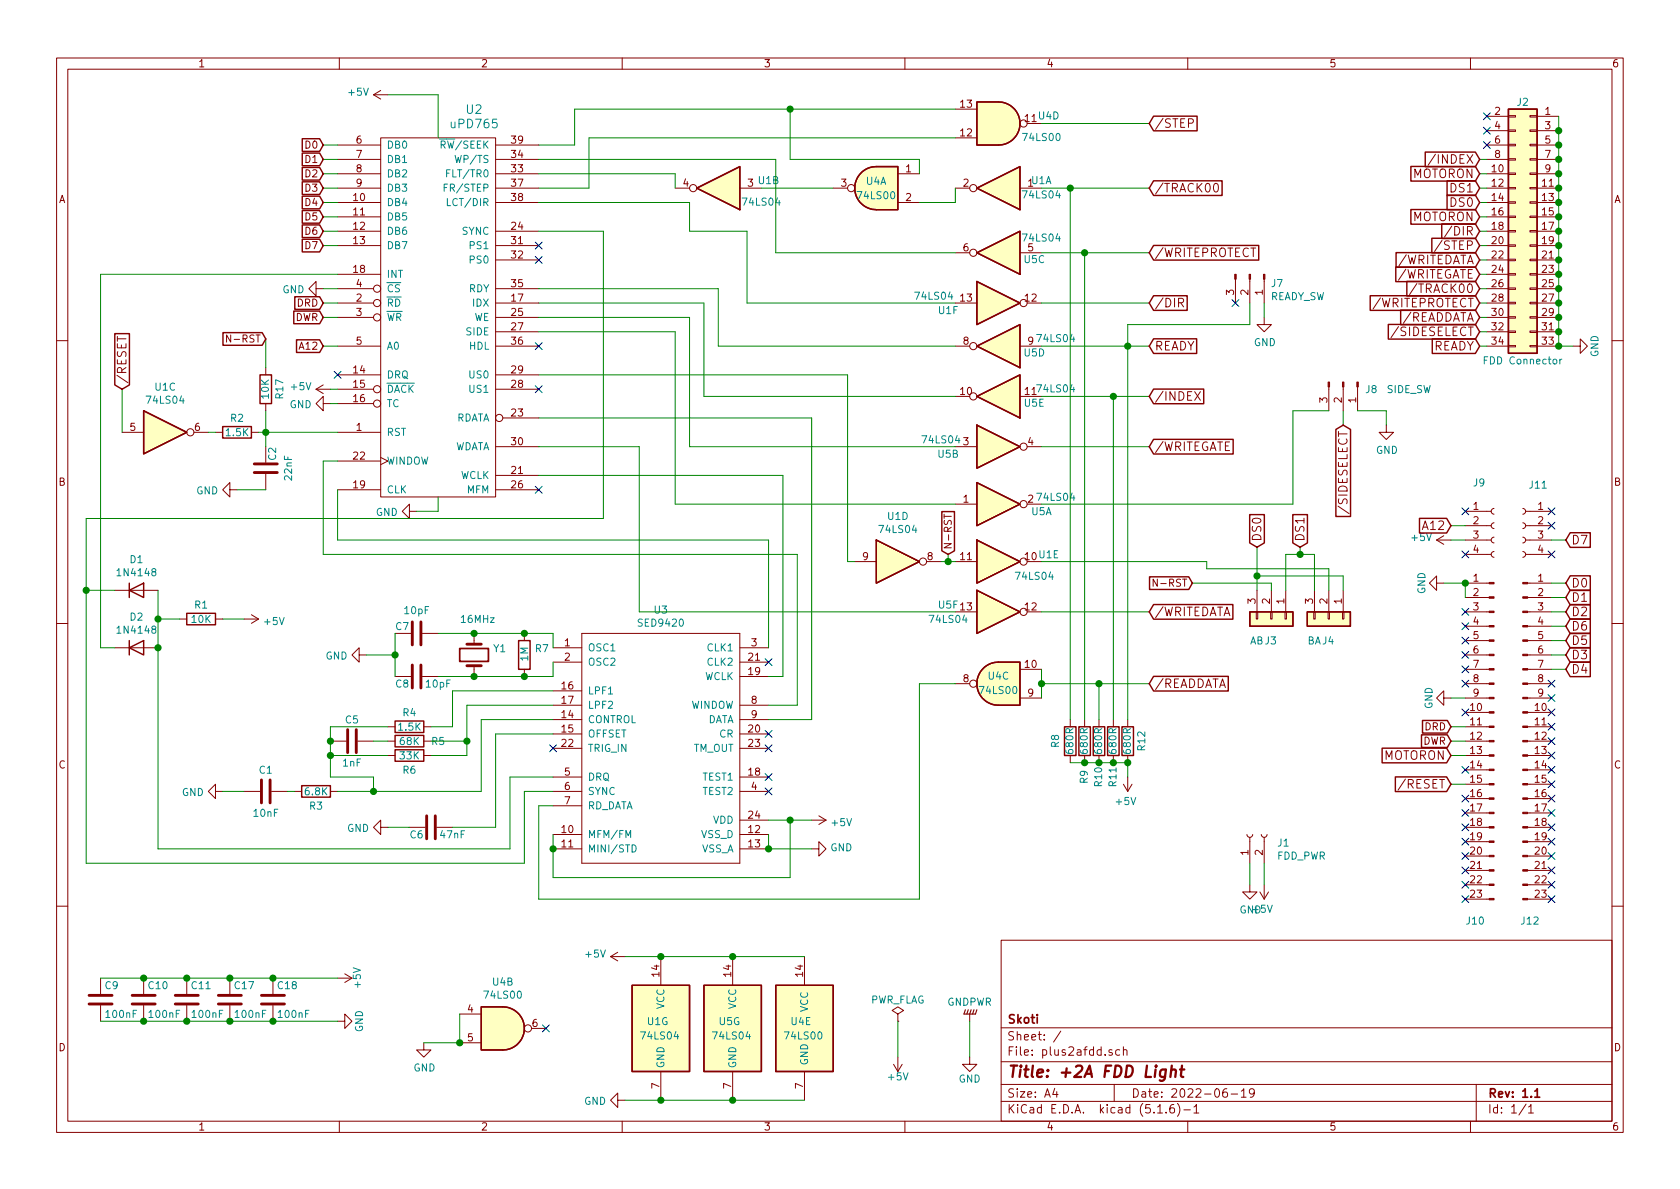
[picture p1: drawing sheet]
<svg xmlns="http://www.w3.org/2000/svg" width="297mm" height="210mm" viewBox="0 0 297 210" stroke-linecap="round" stroke-linejoin="round" font-family="sans-serif">
<g fill="none" stroke="#840000" stroke-width=".18">
<path d="M10 10.3h277v189.9h-277zM12 12.2h273v186.1h-273zM60 10.3v1.9M66 16.8l1.3 .7M66 16.8h2.6M67.3 16l-1.3 .8M110 10.3v1.9M160 10.3v1.9M168.9 19.3h3.8M210 10.3v1.9M260 10.3v1.9M59.7 35.8h7.6"/>
<path d="M59.7 38.3h7.6M59.7 30.7h7.6M59.7 28.2h7.6M59.7 33.3h7.6M59.7 25.6h7.6M67.3 24.4h20.3v63.5h-20.3zM87.6 35.8h7.6M87.6 30.7h7.6M87.6 28.2h7.6M87.6 33.3h7.6M87.6 25.6h7.6M119.4 33.3h2.5"/>
<path d="M130.8 33.3h3.8M147.3 33.3h2.6M158.7 35.8h3.9M158.7 30.7h3.9M168.9 33.3h2.5M168.9 24.4h3.8M180.3 33.3h3.8M181.6 21.8h2.5M210.1 21.8l.7-.1 .2-.2-.1-.4-.2-.1h-.6v1.5M214.7 32.6l.4-.2a.97 .97 0 0 1 0 1.6 .84 .84 0 0 1-.4-1.4zM253.8 27.3l-1.3 1.9M256.7 40l-1.3 1.9"/>
<path d="M262.9 35.8h3.8M262.9 38.3h3.8M262.9 30.7h3.8M262.9 28.2h3.8M262.9 33.3h3.8M262.9 25.6h3.8M262.9 20.6h3.8M262.9 23.1h3.8M266.7 38.2h1.3v.3h-1.3zM266.7 35.7h1.3v.2h-1.3zM266.7 33.1h1.3v.3h-1.3zM266.7 30.6h1.3v.3h-1.3z"/>
<path d="M266.7 28.1h1.3v.2h-1.3zM266.7 25.5h1.3v.3h-1.3zM266.7 23h1.3v.2h-1.3zM266.7 20.4h1.3v.3h-1.3zM270.5 38.2h1.3v.3h-1.3zM270.5 35.7h1.3v.2h-1.3zM270.5 33.1h1.3v.3h-1.3zM270.5 30.6h1.3v.3h-1.3zM270.5 28.1h1.3v.2h-1.3zM270.5 25.5h1.3v.3h-1.3zM270.5 23h1.3v.2h-1.3zM270.5 20.4h1.3v.3h-1.3z"/>
<path d="M271.8 35.8h3.8M271.8 38.3h3.8M271.8 30.7h3.8M271.8 28.2h3.8M271.8 33.3h3.8M271.8 25.6h3.8M271.8 20.6h3.8M271.8 23.1h3.8M20.8 59.5v.8M40.8 59.2v1.3l-.7-1.3v1.3M55.9 51v-1.2l-1.3 1.2 1.3 1.3v-1.3h1.2M59.7 40.9h7.6"/>
<path d="M59.7 43.4h7.6M59.7 53.6h6.3M59.7 48.5h7.6M59.7 56.1h6.3M59.7 51h6.3M87.6 40.9h7.6M87.6 43.4h7.6M87.6 53.6h7.6M87.6 56.1h7.6M87.6 58.7h7.6M87.6 46h7.6M87.6 51h7.6"/>
<path d="M168.9 53.6h3.8M168.9 44.7h2.5M180.3 44.7h3.8M181.6 53.6h2.5M208.4 53.5h.7l.2-.2-.1-.4-.2-.1h-.6v1.5M208.8 53.5l.5 .8M218.4 49.4v4.2M221 49.4v4.2M223.5 56.1v1.3h1.3l-1.3 1.3-1.3-1.3h1.3M223.5 49.4v4.2M247.3 57.8l-1.4 1.9M250.5 50.1l-1.3 2"/>
<path d="M255 42.5l-1.4 2M262.9 40.9h3.8M262.9 43.4h3.8M262.9 53.6h3.8M262.9 48.5h3.8M262.9 56.1h3.8M262.9 58.7h3.8M262.9 46h3.8M262.9 51h3.8M266.7 58.5h1.3v.3h-1.3zM266.7 56h1.3v.3h-1.3zM266.7 53.5h1.3v.2h-1.3z"/>
<path d="M266.7 50.9h1.3v.3h-1.3zM266.7 48.4h1.3v.2h-1.3zM266.7 45.8h1.3v.3h-1.3zM266.7 43.3h1.3v.3h-1.3zM266.7 40.8h1.3v.2h-1.3zM270.5 58.5h1.3v.3h-1.3zM270.5 56h1.3v.3h-1.3zM270.5 53.5h1.3v.2h-1.3zM270.5 50.9h1.3v.3h-1.3zM270.5 48.4h1.3v.2h-1.3zM270.5 45.8h1.3v.3h-1.3zM270.5 43.3h1.3v.3h-1.3z"/>
<path d="M270.5 40.8h1.3v.2h-1.3zM271.8 40.9h3.8M271.8 43.4h3.8M271.8 53.6h3.8M271.8 48.5h3.8M271.8 56.1h3.8M271.8 58.7h3.8M271.8 46h3.8M271.8 51h3.8M10 60.2h2M21.6 76.4h3.8M34.3 76.4h2.5"/>
<path d="M38.1 76.4h1.3M44.4 76.4h1.3M47 65v1.3M47 71.4v1.2M55.9 68.8h2.5M55.9 68.8l1.2 .8M57.1 71.4v-1.3l-1.2 1.3 1.2 1.2v-1.2h1.3M57.1 68.1l-1.2 .7M59.7 76.4h7.6M59.7 66.3h7.6M59.7 68.8h6.3M59.7 71.4h6.3"/>
<path d="M59.7 61.2h7.6M87.6 66.3h7.6M87.6 68.8h7.6M87.6 79h7.6M87.6 61.2h7.6M88.9 73.9h6.3M168.9 79h3.8M168.9 61.2h2.5M168.9 70.1h2.5M180.3 61.2h3.8M180.3 70.1h3.8M181.6 79h2.5"/>
<path d="M211.2 69.3l1 1.5M212.2 69.3l-1 1.5M234.9 68.4v4.2M237.5 68.4v4.2M240 68.4v4.2M245.1 75.2v1.2h1.3l-1.3 1.3-1.3-1.3h1.3M262.9 61.2h3.8M266.7 61.1h1.3v.2h-1.3zM270.5 61.1h1.3v.2h-1.3zM271.8 61.2h3.8M278.1 61.2h1.3v-1.3l1.3 1.3-1.3 1.3v-1.3M285 60.2h2"/>
<path d="M40.6 86.6v-1.3l-1.2 1.3 1.2 1.3v-1.3h1.3M47 83.8v2.8M59.7 86.6h7.6M59.7 81.5h7.6M67.3 80.9l1.3 .6-1.3 .7M72.4 90.4v-1.3l-1.3 1.3 1.3 1.3v-1.3h1.3M87.6 86.6h7.6M87.6 84.1h7.6M151.1 99.3h3.8M163.8 99.3h2.6M166.9 90.9v.8M168.9 99.3h3.8"/>
<path d="M168.9 89.1h3.8M181.6 89.1h2.5M236.6 89.5l1.9 1.3M254 95.5h2.5M254 95.5l1.3 .8M255.3 94.7l-1.3 .8M259.1 98h4.6M259.1 95.5h4.6M259.1 93h4.6M259.1 90.4h4.6M264.2 97.5l-.3 .1-.2 .4 .1 .3 .4 .2M264.2 95l-.3 .1-.2 .3 .1 .4 .4 .2"/>
<path d="M264.2 92.5l-.3 .1-.2 .3 .1 .4 .4 .2M264.2 89.9l-.3 .1-.2 .3 .1 .4 .4 .2M269.2 97.5l.4 .2 .1 .2-.1 .5-.4 .1M269.2 95l.4 .1 .1 .3-.1 .4-.4 .2M269.2 92.5l.4 .1 .1 .3-.1 .4-.4 .2M269.2 89.9l.4 .1 .1 .3-.1 .4-.4 .2M269.7 98h4.6M269.7 95.5h4.6M269.7 93h4.6M269.7 90.4h4.6M10 110.3h2M20.3 114.5h7.6"/>
<path d="M20.3 104.4h7.6M31.7 109.5h1.3M38.1 109.5h1.3M43.2 109.5h2.5M44.4 108.7l1.3 .8M45.7 109.5l-1.3 .7M63.5 115.8v-1.3l-1.3 1.3 1.3 1.3v-1.3h1.3M69.8 119.6h2.8M74.7 119.6h2.8M74.7 112h2.8M83.8 112v1.9M83.8 117.7v1.9"/>
<path d="M92.7 112v1.3M92.7 118.4v1.2M97.8 114.5h5.1M97.8 117.1h5.1M102.9 112v40.6zM102.9 112h27.9zM130.8 112v40.6zM130.8 114.5h5.1M130.8 119.6h5.1M130.8 117.1h5.1M168.9 108.2h3.8M180.3 118.4h3.8"/>
<path d="M181.6 108.2h2.5M204.6 102.4v1.3l-.7-1.3v1.3M222.1 108.2h.3v1.3h-.3zM222.2 104.4v3.8M224.7 108.2h.2v1.3h-.2zM224.8 104.4v3.8M227.2 108.2h.3v1.3h-.3zM227.3 104.4v3.8M232.3 108.2h.2v1.3h-.2zM232.4 104.4v3.8M234.8 108.2h.3v1.3h-.3zM234.9 104.4v3.8"/>
<path d="M237.4 108.2h.2v1.3h-.2zM237.5 104.4v3.8M254 103.1v-1.3l-1.3 1.3 1.3 1.3v-1.3h1.3M259.1 118.4h4.2M259.1 115.8h4.2M259.1 113.3h4.2M259.1 110.7h4.2M259.1 108.2h4.2M259.1 105.7h4.2M259.1 103.1h4.2M270.1 118.4h4.2M270.1 115.8h4.2"/>
<path d="M270.1 113.3h4.2M270.1 110.7h4.2M270.1 108.2h4.2M270.1 105.7h4.2M270.1 103.1h4.2M285 110.3h2M38.1 139.9v-1.2l-1.3 1.2 1.3 1.3v-1.3h1.3M43.2 139.9h2.8M48 139.9h2.8M52.1 139.9h1.2M58.4 131.1h2.8M58.4 139.9h1.3"/>
<path d="M63.2 131.1h2.8M68.6 133.6h1.2M68.6 131.1h1.2M68.6 128.5h1.2M74.9 133.6h1.3M74.9 131.1h1.3M74.9 128.5h1.3M97.8 127.2h5.1M97.8 129.8h5.1M97.8 122.2h5.1M97.8 124.7h5.1M97.8 137.4h5.1"/>
<path d="M97.8 132.3h5.1M97.8 139.9h5.1M130.8 127.2h5.1M130.8 129.8h5.1M130.8 124.7h5.1M130.8 137.4h5.1M130.8 132.3h5.1M130.8 139.9h5.1M168.9 120.9h2.5M180.3 123.4h3.8M189.2 127.2v1.3M189.2 133.6v1.3"/>
<path d="M191.8 127.2v1.3M191.8 133.6v1.3M194.3 127.2v1.3M194.3 133.6v1.3M196.8 127.2v1.3M196.8 133.6v1.3M198.6 138.7l.8 1.2M199.4 127.2v1.3M199.4 133.6v1.3M199.4 137.4v2.5M200.2 138.7l-.8 1.2M255.3 123.4v-1.2l-1.3 1.2 1.3 1.3v-1.3h1.2"/>
<path d="M259.1 138.7h4.2M259.1 136.1h4.2M259.1 133.6h4.2M259.1 131.1h4.2M259.1 128.5h4.2M259.1 126h4.2M259.1 123.4h4.2M259.1 120.9h4.2M270.1 138.7h4.2M270.1 136.1h4.2M270.1 133.6h4.2M270.1 131.1h4.2"/>
<path d="M270.1 128.5h4.2M270.1 126h4.2M270.1 123.4h4.2M270.1 120.9h4.2M67.3 146.3v-1.3l-1.3 1.3 1.3 1.3v-1.3h1.3M72.4 146.3h2.8M77.2 146.3h2.8M97.8 147.6h5.1M97.8 150.1h5.1M97.8 142.5h5.1M102.9 152.6h27.9zM130.8 145h5.1"/>
<path d="M130.8 147.6h5.1M130.8 150.1h5.1M143.5 150.1h1.3v-1.3l1.2 1.3-1.2 1.3v-1.3M143.5 145h2.5M144.8 144.3l1.2 .7M146 145l-1.2 .8M220.5 147.6l.1 .3 .3 .2 .4-.1 .2-.4M221 156.5v1.2h1.2l-1.2 1.3-1.3-1.3h1.3M221 148.1v4.5M222.8 157.7l.7 1.3M223 147.6l.1 .3 .3 .2 .4-.1 .2-.4M223.5 148.1v4.5"/>
<path d="M223.5 156.5v2.5M224.3 157.7l-.8 1.3M259.1 159h4.2M259.1 156.5h4.2M259.1 153.9h4.2M259.1 151.4h4.2M259.1 148.8h4.2M259.1 146.3h4.2M259.1 143.8h4.2M259.1 141.2h4.2M270.1 159h4.2M270.1 156.5h4.2"/>
<path d="M270.1 153.9h4.2M270.1 151.4h4.2M270.1 148.8h4.2M270.1 146.3h4.2M270.1 143.8h4.2M270.1 141.2h4.2M10 160.2h2M17.8 173v2.8M17.8 177.8v2.8M25.4 173v2.8M25.4 177.8v2.8M33 173v2.8"/>
<path d="M33 177.8v2.8M40.6 173v2.8M40.6 177.8v2.8M48.3 173v2.8M48.3 177.8v2.8M59.7 173h2.5M61 172.2l1.2 .8M62.2 173l-1.2 .7M81.3 179.3h3.8M107.9 169.2l1.3 .7M107.9 169.2h2.6M109.2 168.4l-1.3 .8"/>
<path d="M116.8 169.2v5M129.5 169.2v5M142.2 169.2v5M158.7 179.3l1.1-.6-1.1-.7-1 .7 1 .6v1.3M171.4 179.3v1.3M177 166.3h108v32h-108zM285 160.2h2M59.7 180.6h1.3v-1.3l1.2 1.3-1.2 1.3v-1.3M60 198.3v1.9M74.9 184.4v1.3h1.3l-1.3 1.2-1.2-1.2h1.2M81.3 184.4h3.8M94 181.9h2.5"/>
<path d="M109.2 194.6v-1.3l-1.3 1.3 1.3 1.2v-1.2h1.3M110 198.3v1.9M116.8 189.5v5.1M129.5 189.5v5.1M142.2 189.5v5.1M158 188.2l.7 1.3M158.7 180.6h.1M158.7 186.9v2.6M159.5 188.2l-.8 1.3M160 198.3v1.9M171.4 186.9v1.3h1.3l-1.3 1.3-1.2-1.3h1.2M177 194.8h108"/>
<path d="M177 191.8h108M177 187.8h108M177 181.8h108M186.5 192.5l-.4 1h1M186.8 193v1M187.6 182.3l-1.3 2M196.6 185.7l-.3-.1-.2 .2v.2l.5 .2v.3h-.5M197 191.8v3M198 185.7l-.4-.1-.3 .3v.6l.3 .1 .4-.1M198.6 185.7l.2-.1 .4 .1 .1 .9M198.6 185.1v1.5M204.7 196.8h.8"/>
<path d="M206.2 196.7v.1M207.5 195.3a.59 .59 0 0 0-.7 .7v.5l.2 .2 .4 .1 .2-.1 .1-.5-.2-.2-.4-.1-.3 .3M208.2 195.1a1.71 1.71 0 0 1 0 2.3M209.3 196.3h1.2M210 198.3v1.9M211.1 195.8l.4-.5v1.5M211.1 196.8h.9M216.9 192.5a.62 .62 0 0 0-.7 .7l.1 .7 .2 .1 .5-.1v-.5l-.1-.2-.4-.1-.3 .3M217.7 193.5h1.1M219.5 193l.4-.5v1.5M219.5 194h.8M221.8 193.2l-.3 .3h-.3l-.3-.3v-.4l.2-.2 .4-.1 .2 .2a1.13 1.13 0 0 1-.2 1.2l-.4 .1"/>
<path d="M260 198.3v1.9M261 191.8v6.5M269.8 195.2l-1.2 2M270.3 195.8l.4-.5v1.5M270.3 196.8h.8"/>
<circle cx="122.6" cy="33.3" r=".63"/>
<circle cx="150.5" cy="33.3" r=".63"/>
<circle cx="172.1" cy="33.3" r=".63"/>
<circle cx="181" cy="21.8" r=".63"/>
<circle cx="66.7" cy="56.1" r=".63"/>
<circle cx="66.7" cy="51" r=".63"/>
<circle cx="66.7" cy="53.6" r=".63"/>
<circle cx="172.1" cy="44.7" r=".63"/>
<circle cx="181" cy="53.6" r=".63"/>
<circle cx="33.7" cy="76.4" r=".63"/>
<circle cx="66.7" cy="68.8" r=".63"/>
<circle cx="66.7" cy="71.4" r=".63"/>
<circle cx="88.3" cy="73.9" r=".63"/>
<circle cx="172.1" cy="61.2" r=".63"/>
<circle cx="172.1" cy="70.1" r=".63"/>
<circle cx="181" cy="79" r=".63"/>
<circle cx="163.2" cy="99.3" r=".63"/>
<circle cx="181" cy="89.1" r=".63"/>
<circle cx="181" cy="99.3" r=".63"/>
<circle cx="181" cy="108.2" r=".63"/>
<circle cx="172.1" cy="120.9" r=".63"/>
<circle cx="93.3" cy="181.9" r=".63"/>
</g>
<path d="M81.3 114.7h5.1v2.3h-5.1zM271.4 193l.4-.5v1.5M271.4 194h.8" fill="none" stroke="#840000" stroke-width=".3"/>
<path d="M206.1 189.2a.68 .68 0 0 0-1 .3v.8l.3 .1 .6-.1M206.1 189.1l-.2 1.6a.6 .6 0 0 1-.8 .3M207.1 189.3a.5 .5 0 0 1 .8 .1l-.1 1M207.2 188.4l-.3 2M208.6 189.1h.8M209 188.4l-.2 1.8 .1 .1 .3 .1" fill="none" stroke="#840000" stroke-width=".41"/>
<g fill="#840000" stroke="#840000" stroke-width=".18">
<path d="M218.3 48.5h.3v.9h-.3z"/>
<path d="M220.9 48.5h.2v.9h-.2z"/>
<path d="M223.4 48.5h.2v.9h-.2z"/>
<path d="M234.8 67.6h.3v.8h-.3z"/>
<path d="M237.4 67.6h.2v.8h-.2z"/>
<path d="M239.9 67.6h.3v.8h-.3z"/>
<path d="M269.2 158.9h.9v.2h-.9z"/>
<path d="M269.2 156.3h.9v.3h-.9z"/>
<path d="M269.2 153.8h.9v.2h-.9z"/>
<path d="M269.2 151.3h.9v.2h-.9z"/>
<path d="M269.2 148.7h.9v.3h-.9z"/>
<path d="M269.2 146.2h.9v.2h-.9z"/>
<path d="M269.2 143.6h.9v.3h-.9z"/>
<path d="M269.2 141.1h.9v.2h-.9z"/>
<path d="M269.2 138.6h.9v.2h-.9z"/>
<path d="M269.2 136h.9v.3h-.9z"/>
<path d="M269.2 133.5h.9v.2h-.9z"/>
<path d="M269.2 130.9h.9v.3h-.9z"/>
<path d="M269.2 128.4h.9v.2h-.9z"/>
<path d="M269.2 125.9h.9v.2h-.9z"/>
<path d="M269.2 123.3h.9v.3h-.9z"/>
<path d="M269.2 120.8h.9v.2h-.9z"/>
<path d="M269.2 118.2h.9v.3h-.9z"/>
<path d="M269.2 115.7h.9v.2h-.9z"/>
<path d="M269.2 113.2h.9v.2h-.9z"/>
<path d="M269.2 110.6h.9v.3h-.9z"/>
<path d="M269.2 108.1h.9v.2h-.9z"/>
<path d="M269.2 105.5h.9v.3h-.9z"/>
<path d="M269.2 103h.9v.2h-.9z"/>
<path d="M263.3 158.9h.9v.2h-.9z"/>
<path d="M263.3 156.3h.9v.3h-.9z"/>
<path d="M263.3 153.8h.9v.2h-.9z"/>
<path d="M263.3 151.3h.9v.2h-.9z"/>
<path d="M263.3 148.7h.9v.3h-.9z"/>
<path d="M263.3 146.2h.9v.2h-.9z"/>
<path d="M263.3 143.6h.9v.3h-.9z"/>
<path d="M263.3 141.1h.9v.2h-.9z"/>
<path d="M263.3 138.6h.9v.2h-.9z"/>
<path d="M263.3 136h.9v.3h-.9z"/>
<path d="M263.3 133.5h.9v.2h-.9z"/>
<path d="M263.3 130.9h.9v.3h-.9z"/>
<path d="M263.3 128.4h.9v.2h-.9z"/>
<path d="M263.3 125.9h.9v.2h-.9z"/>
<path d="M263.3 123.3h.9v.3h-.9z"/>
<path d="M263.3 120.8h.9v.2h-.9z"/>
<path d="M263.3 118.2h.9v.3h-.9z"/>
<path d="M263.3 115.7h.9v.2h-.9z"/>
<path d="M263.3 113.2h.9v.2h-.9z"/>
<path d="M263.3 110.6h.9v.3h-.9z"/>
<path d="M263.3 108.1h.9v.2h-.9z"/>
<path d="M263.3 105.5h.9v.3h-.9z"/>
<path d="M263.3 103h.9v.2h-.9z"/>
</g>
<path d="M77.7 24.6h1.3M78.5 33.2h.5M79 30.6h.4M79.1 35.1v1.3h.6M79.1 32.6h-.6v1.2M79.6 30h-.6v1.3M275.8 63.5v.9M276.1 63.5l-.3 .2M110.7 148.1v-1.2l.4 .9 .4-.9v1.2M111.8 149.4a.64 .64 0 0 1 .7 .6 .64 .64 0 0 1-.7 .7z" fill="none" stroke="#008484" stroke-width=".18"/>
<g fill="none" stroke="#840000" stroke-width=".25">
<path d="M172.7 18h3.8a3.8 3.8 0 0 1 3.8 3.8 3.8 3.8 0 0 1-3.8 3.8h-3.8zM266.7 19.3h5.1v43.2h-5.1zM53.4 34.7h3.1l.6 1.1-.6 1.1h-3.1zM53.4 32.2h3.1l.6 1.1-.6 1.1h-3.1zM53.4 29.6h3.1l.6 1.1-.6 1.1h-3.1zM53.4 27.1h3.1l.6 1.1-.6 1.1h-3.1zM53.4 24.5h3.1l.6 1.1-.6 1.2h-3.1zM53.4 37.2h3.1l.6 1.1-.6 1.2h-3.1zM53.4 39.8h3.1l.6 1.1-.6 1.1h-3.1zM123.2 33.3l7.6-3.8v7.6zM152.2 30.6a3.7 3.7 0 0 1 2.7-1.1h3.8v7.6h-3.8a3.8 3.8 0 0 1-3.5-2.4 3.8 3.8 0 0 1 .8-4.1zM172.7 33.3l7.6-3.8v7.6z"/>
<path d="M204 20.5h7.7v2.6h-7.7l-.8-1.3zM204 32h12.1v2.6h-12.1l-.8-1.3zM249.5 29.4h11.4l.7 1.3-.7 1.3h-11.4zM249.5 37.1h11.4l.7 1.2-.7 1.3h-11.4zM252 26.9h8.9l.7 1.3-.7 1.3h-8.9zM254.9 39.6h6l.7 1.3-.7 1.3h-6zM255.9 34.5h5l.7 1.3-.7 1.3h-5zM255.9 32h5l.7 1.3-.7 1.3h-5zM20.3 59h2.6v9.1l-1.3 .7-1.3-.7zM39.4 58.8h7l.6 1.1-.6 1.2h-7zM51.9 55h4.6l.6 1.1-.6 1.1h-4.6zM52.1 52.5h4.4l.6 1.1-.6 1.1h-4.4z"/>
<path d="M53.4 42.3h3.1l.6 1.1-.6 1.1h-3.1zM172.7 49.8l7.6 3.8-7.6 3.8zM172.7 44.7l7.6-3.8v7.6zM204 59.9h7.6v2.6h-7.6l-.8-1.3zM204 52.3h5.9v2.6h-5.9l-.8-1.3zM204 43.4h18.6v2.6h-18.6l-.8-1.3zM242.3 52.3h18.6l.7 1.3-.7 1.3h-18.6zM245.5 57.4h15.4l.7 1.3-.7 1.3h-15.4zM246.8 47.2h14.1l.7 1.3-.7 1.3h-14.1zM246.8 44.7h14.1l.7 1.3-.7 1.3h-14.1zM247.6 54.8h13.3l.7 1.3-.7 1.3h-13.3zM248.7 49.8h12.2l.7 1.2-.7 1.3h-12.2z"/>
<path d="M253.2 42.1h7.7l.7 1.3-.7 1.3h-7.7zM253.2 59.9h7.7l.7 1.3-.7 1.3h-7.7zM25.4 72.6l7.6 3.8-7.6 3.9zM39.4 75.4h5v2.1h-5zM46 66.3h2v5.1h-2zM52.4 60.1h4.1l.6 1.1-.6 1.1h-4.1zM172.7 61.2l7.6-3.8v7.6zM172.7 70.1l7.6-3.8v7.6zM172.7 75.2l7.6 3.8-7.6 3.8zM204 68.8h8.8v2.6h-8.8l-.8-1.3zM204 77.7h14v2.6h-14l-.8-1.3zM236.2 75.9l1.3-.7 1.3 .7v15.4h-2.6z"/>
<path d="M154.9 95.5l7.7 3.8-7.7 3.8zM166.5 90.5h2.3v6.9l-1.2 .6-1.1-.6zM172.7 95.5l7.6 3.8-7.6 3.8zM172.7 85.3l7.6 3.8-7.6 3.9zM221 91h2.5v5l-1.3 .8-1.2-.8zM228.6 91h2.6v5l-1.3 .8-1.3-.8zM251 91.7h4.8l.7 1.3-.7 1.3h-4.8zM277.6 94.2h3.6v2.6h-3.6l-.7-1.3zM22.9 114.5l2.5-1.2v2.5zM22.9 104.4l2.5-1.3v2.6zM22.9 103.1v2.6M22.9 113.3v2.5"/>
<path d="M33 108.5h5.1v2h-5.1zM91.7 113.3h2v5.1h-2zM172.7 104.4l7.6 3.8-7.6 3.8zM173.8 118.2a3.7 3.7 0 0 1 2.7-1.1h3.8v7.6h-3.8a3.8 3.8 0 0 1-3.5-2.3 3.8 3.8 0 0 1 .8-4.2zM203.3 102h6.9l.6 1.1-.6 1.1h-6.9zM204 119.6h13.2v2.6h-13.2l-.8-1.3zM204 106.9h14v2.6h-14l-.8-1.3zM221 108.2h7.6v2.5h-7.6zM231.1 108.2h7.7v2.5h-7.7zM277.6 114.5h3.6v2.6h-3.6l-.7-1.3zM277.6 101.8h3.6v2.6h-3.6l-.7-1.3zM277.6 117.1h3.6v2.6h-3.6l-.7-1.3z"/>
<path d="M277.6 109.4h3.6v2.6h-3.6l-.7-1.3zM277.6 112h3.6v2.6h-3.6l-.7-1.3zM277.6 104.4h3.6v2.6h-3.6l-.7-1.3zM277.6 106.9h3.6v2.6h-3.6l-.7-1.3zM53.3 138.9h5.1v2.1h-5.1zM69.8 127.5h5.1v2h-5.1zM69.8 132.6h5.1v2h-5.1zM69.8 130h5.1v2.1h-5.1zM188.2 128.5h2v5.1h-2zM190.8 128.5h2v5.1h-2zM193.3 128.5h2v5.1h-2zM195.8 128.5h2.1v5.1h-2.1z"/>
<path d="M198.4 128.5h2v5.1h-2zM244.4 132.3h11.4l.7 1.3-.7 1.3h-11.4zM246.7 137.4h9.1l.7 1.3-.7 1.3h-9.1zM251.3 129.9h4.6l.6 1.2-.6 1.1h-4.6zM251.5 127.4h4.4l.6 1.1-.6 1.1h-4.4zM85.1 178h3.8a3.8 3.8 0 0 1 3.8 3.9 3.8 3.8 0 0 1-3.8 3.8h-3.8zM111.8 174.2h10.1v15.3h-10.1zM124.5 174.2h10.1v15.3h-10.1zM137.2 174.2h10.1v15.3h-10.1z"/>
</g>
<g fill="#ffffc2" stroke="#ffffc2" stroke-width=".18">
<path d="M172.7 33.3l7.6-3.8v7.6z"/>
<path d="M172.7 61.2l7.6-3.8v7.6z"/>
<path d="M152.2 30.6a3.7 3.7 0 0 1 2.7-1.1v7.6a3.8 3.8 0 0 1-3.5-2.4 3.8 3.8 0 0 1 .8-4.1z"/>
<path d="M154.9 29.5h3.8v7.6h-3.8z"/>
<path d="M172.7 70.1l7.6-3.8v7.6z"/>
<path d="M173.8 118.2a3.7 3.7 0 0 1 2.7-1.1v7.6a3.8 3.8 0 0 1-3.5-2.3 3.8 3.8 0 0 1 .8-4.2z"/>
<path d="M176.5 117.1h3.8v7.6h-3.8z"/>
<path d="M123.2 33.3l7.6-3.8v7.6z"/>
<path d="M88.9 178a3.8 3.8 0 0 1 3.8 3.9 3.8 3.8 0 0 1-3.8 3.8z"/>
<path d="M85.1 178h3.8v7.7h-3.8z"/>
<path d="M172.7 49.8l7.6 3.8-7.6 3.8z"/>
<path d="M111.8 174.2h10.1v15.3h-10.1z"/>
<path d="M124.5 174.2h10.1v15.3h-10.1z"/>
<path d="M137.2 174.2h10.1v15.3h-10.1z"/>
<path d="M176.5 18a3.8 3.8 0 0 1 3.8 3.8 3.8 3.8 0 0 1-3.8 3.8z"/>
<path d="M172.7 18h3.8v7.6h-3.8z"/>
<path d="M172.7 95.5l7.6 3.8-7.6 3.8z"/>
<path d="M154.9 95.5l7.7 3.8-7.7 3.8z"/>
<path d="M172.7 85.3l7.6 3.8-7.6 3.9z"/>
<path d="M266.7 19.3h5.1v43.2h-5.1z"/>
<path d="M172.7 44.7l7.6-3.8v7.6z"/>
<path d="M25.4 72.6l7.6 3.8-7.6 3.9z"/>
<path d="M172.7 104.4l7.6 3.8-7.6 3.8z"/>
<path d="M172.7 75.2l7.6 3.8-7.6 3.8z"/>
<path d="M221 108.2h7.6v2.5h-7.6z"/>
<path d="M231.1 108.2h7.7v2.5h-7.7z"/>
</g>
<g fill="none" stroke="#840000" stroke-width=".51">
<path d="M45 82h4M45 83.6h4M72.9 110v4M72.9 117.6v4.1M74.4 110v4M74.4 117.6v4.1M82.5 113.9h2.6M82.5 117.7h2.6M46.2 137.9v4.1M47.8 137.9v4.1M61.5 129v4.1M63 129v4.1"/>
<path d="M75.4 144.3v4M77 144.3v4M15.7 177.5h4.1M15.7 176h4.1M23.4 177.5h4M23.4 176h4M31 177.5h4.1M31 176h4.1M38.6 177.5h4.1M38.6 176h4.1M46.2 177.5h4.1M46.2 176h4.1"/>
</g>
<path d="M170.7 178.6l-.3 .7h2.1l.2-.7M171.2 178.6l-.3 .7M171.7 178.6l-.3 .7M172.2 178.6l-.2 .7" fill="none" stroke="#840000" stroke-width=".2"/>
<g fill="none" stroke="#008400" stroke-width=".18">
<path d="M68.6 16.8h8.9v7.6M139.7 19.3v8.9h22.9v2.5M168.9 19.3h-67.3v6.3h-6.4M57.1 28.2h2.6M57.1 35.8h2.6M57.1 33.3h2.6M57.1 30.7h2.6M57.1 25.6h2.6M57.1 38.3h2.6M95.2 28.2h42v16.5h31.7M95.2 35.8h26.7v5.1h10.2v12.7h36.8M95.2 30.7h24.2v2.6"/>
<path d="M134.6 33.3h12.7M168.9 33.3v2.5h-6.3M168.9 24.4h-64.8v8.9h-8.9M184.1 33.3h19.1M184.1 21.8h19.1M189.2 33.3v93.9M261.6 28.2h1.3M261.6 35.8h1.3M261.6 33.3h1.3M261.6 30.7h1.3M261.6 38.3h1.3M275.6 20.6v40.6h2.5"/>
<path d="M47 59.9v5.1M57.1 40.9h2.6M57.1 53.6h2.6M57.1 51h2.6M57.1 56.1h2.6M57.1 43.4h2.6M59.7 48.5h-41.9v66h2.5M95.2 51h31.8v10.2h41.9M95.2 56.1h26.7v22.9h47M95.2 40.9h11.5v50.8h-91.5v60.9h77.5v-12.7h5.1M95.2 53.6h29.3v16.5h44.4M95.2 58.7h24.2v30.4h49.5"/>
<path d="M184.1 44.7h19.1M184.1 53.6h19.1M191.8 44.7v82.5M221 53.6v3.8h-21.6v69.8M223.5 53.6v2.5M261.6 40.9h1.3M261.6 53.6h1.3M261.6 51h1.3M261.6 56.1h1.3M261.6 58.7h1.3M261.6 48.5h1.3M261.6 43.4h1.3"/>
<path d="M261.6 46h1.3M21.6 68.8v7.6M36.8 76.4h1.3M45.7 76.4h14M47 72.6v6.4M57.1 61.2h2.6M58.4 71.4h1.3M58.4 68.8h1.3M95.2 79h17.8v29.2h55.9M95.2 66.3h54.7v33h1.2M95.2 73.9h48.3v53.3h-7.6M184.1 61.2h19.1"/>
<path d="M184.1 70.1h19.1M184.1 79h19.1M196.8 70.1v57.1M234.9 72.6h-6.3v16.5h-44.5M237.5 72.6v2.6M240 72.6h5.1v2.6M261.6 61.2h1.3M41.9 86.6h5.1M59.7 86.6v8.9h76.2v19M59.7 81.5h-2.6v16.5h83.9v26.7h-5.1M77.5 87.9v2.5h-3.8M95.2 84.1h43.2v35.5h-2.5"/>
<path d="M166.4 99.3h2.5M167.6 98v1.3M184.1 99.3h29.3v1.3h21.5v3.8M222.2 96.8v7.6M229.9 96.8v1.2M256.5 95.5h2.6M256.5 93h2.6M274.3 95.5h2.6M15.2 104.4h5.1M27.9 109.5h3.8M27.9 104.4v45.7h62.3v-12.7h7.6M39.4 109.5h3.8"/>
<path d="M64.8 115.8h5M69.8 112v7.6M77.5 112h20.3v2.5M97.8 117.1v2.5h-20.3M184.1 118.4v5M184.1 108.2h19.1M210.8 103.1h14v1.3M222.2 101.8h15.3v2.6M227.3 104.4v-6.4h5.1v6.4M255.3 103.1h3.8v2.6M274.3 103.1h2.6M274.3 108.2h2.6"/>
<path d="M274.3 110.7h2.6M274.3 105.7h2.6M274.3 118.4h2.6M274.3 115.8h2.6M274.3 113.3h2.6M39.4 139.9h3.8M50.8 139.9h1.3M58.4 133.6h10.2M66 131.1h2.6M68.6 128.5h-10.2v8.9h7.6v2.5M76.2 131.1h6.3M97.8 127.2h-12.7v12.7h-25.4"/>
<path d="M97.8 129.8h-10.2v16.5h-7.6M97.8 124.7h-15.3v8.9h-6.3M97.8 122.2h-17.8v6.3h-3.8M168.9 120.9h-6.3v38.1h-67.4v-16.5h2.6M184.1 120.9h19.1M189.2 134.9h10.2v2.5M194.3 120.9v6.3M256.5 133.6h2.6M256.5 131.1h2.6M256.5 128.5h2.6M256.5 138.7h2.6M256.5 123.4h2.6"/>
<path d="M68.6 146.3h3.8M135.9 147.6v2.5h7.6M135.9 145h7.6M139.7 145v10.2h-41.9v-7.6M221 152.6v3.9M223.5 152.6v3.9M17.8 173h41.9M81.3 179.3v5.1h-6.4M110.5 169.2h31.7M17.8 180.6h41.9M110.5 194.6h31.7M158.7 180.6v6.3"/>
<path d="M171.4 180.6v6.3"/>
</g>
<g fill="#008400" stroke="#008400" stroke-width=".25">
<circle cx="191.8" cy="134.9" r=".51"/>
<circle cx="167.6" cy="99.3" r=".51"/>
<circle cx="33" cy="180.6" r=".51"/>
<circle cx="40.6" cy="180.6" r=".51"/>
<circle cx="33" cy="173" r=".51"/>
<circle cx="194.3" cy="134.9" r=".51"/>
<circle cx="196.9" cy="134.9" r=".51"/>
<circle cx="275.6" cy="48.5" r=".51"/>
<circle cx="199.4" cy="134.9" r=".51"/>
<circle cx="25.4" cy="173" r=".51"/>
<circle cx="275.6" cy="61.2" r=".51"/>
<circle cx="135.9" cy="150.1" r=".51"/>
<circle cx="27.9" cy="109.5" r=".51"/>
<circle cx="27.9" cy="114.5" r=".51"/>
<circle cx="66" cy="139.9" r=".51"/>
<circle cx="58.4" cy="133.6" r=".51"/>
<circle cx="15.2" cy="104.4" r=".51"/>
<circle cx="47" cy="76.4" r=".51"/>
<circle cx="222.3" cy="101.8" r=".51"/>
<circle cx="229.9" cy="98" r=".51"/>
<circle cx="82.6" cy="131.1" r=".51"/>
<circle cx="58.4" cy="131.1" r=".51"/>
<circle cx="139.7" cy="19.3" r=".51"/>
<circle cx="83.8" cy="112" r=".51"/>
<circle cx="139.7" cy="145" r=".51"/>
<circle cx="97.8" cy="150.1" r=".51"/>
<circle cx="69.9" cy="115.8" r=".51"/>
<circle cx="48.3" cy="180.6" r=".51"/>
<circle cx="48.3" cy="173" r=".51"/>
<circle cx="83.8" cy="119.6" r=".51"/>
<circle cx="92.7" cy="119.6" r=".51"/>
<circle cx="25.4" cy="180.6" r=".51"/>
<circle cx="92.7" cy="112" r=".51"/>
<circle cx="40.6" cy="173" r=".51"/>
<circle cx="275.6" cy="38.3" r=".51"/>
<circle cx="116.8" cy="169.2" r=".51"/>
<circle cx="129.5" cy="194.6" r=".51"/>
<circle cx="259.1" cy="103.1" r=".51"/>
<circle cx="129.5" cy="169.2" r=".51"/>
<circle cx="275.6" cy="23.1" r=".51"/>
<circle cx="275.6" cy="25.6" r=".51"/>
<circle cx="275.6" cy="28.2" r=".51"/>
<circle cx="275.6" cy="58.7" r=".51"/>
<circle cx="275.6" cy="30.7" r=".51"/>
<circle cx="275.6" cy="33.3" r=".51"/>
<circle cx="275.6" cy="56.1" r=".51"/>
<circle cx="275.6" cy="35.8" r=".51"/>
<circle cx="81.3" cy="184.4" r=".51"/>
<circle cx="275.6" cy="53.6" r=".51"/>
<circle cx="199.4" cy="61.2" r=".51"/>
<circle cx="275.6" cy="40.9" r=".51"/>
<circle cx="196.9" cy="70.1" r=".51"/>
<circle cx="184.2" cy="120.9" r=".51"/>
<circle cx="275.6" cy="43.4" r=".51"/>
<circle cx="194.3" cy="120.9" r=".51"/>
<circle cx="275.6" cy="51" r=".51"/>
<circle cx="275.6" cy="46" r=".51"/>
<circle cx="191.8" cy="44.7" r=".51"/>
<circle cx="189.2" cy="33.3" r=".51"/>
<circle cx="116.8" cy="194.6" r=".51"/>
</g>
<g fill="none" stroke="#000084" stroke-width=".18">
<path d="M262.3 20l1.2 1.2M263.5 20l-1.2 1.2M262.3 22.5l1.2 1.2M262.3 25l1.2 1.3M263.5 22.5l-1.2 1.2M263.5 25l-1.2 1.3M94.6 42.8l1.3 1.2M94.6 45.4l1.3 1.2M95.9 42.8l-1.3 1.2M95.9 45.4l-1.3 1.2M217.8 53l1.2 1.2M219 53l-1.2 1.2"/>
<path d="M59.1 65.7l1.2 1.2M60.3 65.7l-1.2 1.2M94.6 68.2l1.3 1.2M94.6 60.6l1.3 1.2M95.9 68.2l-1.3 1.2M95.9 60.6l-1.3 1.2M94.6 86l1.3 1.2M95.9 86l-1.3 1.2M258.5 89.8l1.2 1.2M258.5 97.4l1.2 1.2M259.7 89.8l-1.2 1.2M259.7 97.4l-1.2 1.2"/>
<path d="M273.7 92.3l1.2 1.3M273.7 97.4l1.2 1.2M273.7 89.8l1.2 1.2M274.9 92.3l-1.2 1.3M274.9 97.4l-1.2 1.2M274.9 89.8l-1.2 1.2M135.3 116.5l1.2 1.2M136.5 116.5l-1.2 1.2M258.5 115.2l1.2 1.2M258.5 117.7l1.2 1.3M258.5 107.6l1.2 1.2M258.5 110.1l1.2 1.2"/>
<path d="M258.5 112.7l1.2 1.2M259.7 115.2l-1.2 1.2M259.7 117.7l-1.2 1.3M259.7 107.6l-1.2 1.2M259.7 112.7l-1.2 1.2M259.7 110.1l-1.2 1.2M97.2 131.7l1.2 1.2M98.4 131.7l-1.2 1.2M135.3 131.7l1.2 1.2M135.3 129.2l1.2 1.2M135.3 136.8l1.2 1.2M135.3 139.3l1.2 1.3"/>
<path d="M136.5 131.7l-1.2 1.2M136.5 129.2l-1.2 1.2M136.5 136.8l-1.2 1.2M136.5 139.3l-1.2 1.3M258.5 120.3l1.2 1.2M258.5 125.4l1.2 1.2M258.5 135.5l1.2 1.2M259.7 120.3l-1.2 1.2M259.7 125.4l-1.2 1.2M259.7 135.5l-1.2 1.2M273.7 130.4l1.2 1.3M273.7 138.1l1.2 1.2"/>
<path d="M273.7 122.8l1.2 1.2M273.7 135.5l1.2 1.2M273.7 133l1.2 1.2M273.7 127.9l1.2 1.2M273.7 120.3l1.2 1.2M273.7 125.4l1.2 1.2M274.9 138.1l-1.2 1.2M274.9 125.4l-1.2 1.2M274.9 127.9l-1.2 1.2M274.9 133l-1.2 1.2M274.9 130.4l-1.2 1.3M274.9 135.5l-1.2 1.2"/>
<path d="M274.9 122.8l-1.2 1.2M274.9 120.3l-1.2 1.2M258.5 150.8l1.2 1.2M258.5 155.8l1.2 1.3M258.5 158.4l1.2 1.2M258.5 140.6l1.2 1.2M258.5 143.1l1.2 1.3M258.5 148.2l1.2 1.2M258.5 145.7l1.2 1.2M258.5 153.3l1.2 1.2M259.7 153.3l-1.2 1.2M259.7 150.8l-1.2 1.2"/>
<path d="M259.7 155.8l-1.2 1.3M259.7 158.4l-1.2 1.2M259.7 140.6l-1.2 1.2M259.7 143.1l-1.2 1.3M259.7 148.2l-1.2 1.2M259.7 145.7l-1.2 1.2M273.7 150.8l1.2 1.2M273.7 155.8l1.2 1.3M273.7 148.2l1.2 1.2M273.7 153.3l1.2 1.2M273.7 140.6l1.2 1.2M273.7 158.4l1.2 1.2"/>
<path d="M273.7 143.1l1.2 1.3M273.7 145.7l1.2 1.2M274.9 140.6l-1.2 1.2M274.9 143.1l-1.2 1.3M274.9 150.8l-1.2 1.2M274.9 148.2l-1.2 1.2M274.9 155.8l-1.2 1.3M274.9 153.3l-1.2 1.2M274.9 158.4l-1.2 1.2M274.9 145.7l-1.2 1.2M95.9 181.2l1.2 1.3M97.1 181.2l-1.2 1.3"/>
</g>
<text font-size="2.8" fill="#840000" x="178" y="190.5">Title: +2A FDD Light</text>
<g font-size="2.1" fill="#008484">
<text x="79.9" y="22.7">uPD765</text>
<text x="82.5" y="20.1">U2</text>
</g>
<g font-size="2.1" fill="#840000">
<text x="204.1" y="22.6">/STEP</text>
<text x="253.6" y="29">/INDEX</text>
<text x="204.1" y="34">/TRACK00</text>
<text x="249.6" y="31.5">MOTORON</text>
<text x="256.6" y="34">DS1</text>
<text x="249.6" y="39.1">MOTORON</text>
<text x="256.5" y="41.7">/DIR</text>
<text x="256.6" y="36.6">DS0</text>
<text x="204.1" y="45.5">/WRITEPROTECT</text>
<text x="247.4" y="46.7">/WRITEDATA</text>
<text x="254.6" y="44.2">/STEP</text>
<text x="247.4" y="49.3">/WRITEGATE</text>
<text x="250.3" y="51.8">/TRACK00</text>
<text x="204.1" y="54.4">/DIR</text>
<text x="243.1" y="54.4">/WRITEPROTECT</text>
<text x="246.8" y="59.4">/SIDESELECT</text>
<text x="248.2" y="56.9">/READDATA</text>
<text x="204.1" y="62">READY</text>
<text x="253.3" y="62">READY</text>
<text x="22.4" y="67.9" transform="rotate(-90 22.4 67.9)">/RESET</text>
<text x="204.1" y="70.9">/INDEX</text>
<text x="204.1" y="79.8">/WRITEGATE</text>
<text x="223" y="95.9" transform="rotate(-90 223 95.9)">DS0</text>
<text x="230.6" y="95.9" transform="rotate(-90 230.6 95.9)">DS1</text>
<text x="238.3" y="90" transform="rotate(-90 238.3 90)">/SIDESELECT</text>
<text x="251.7" y="93.7">A12</text>
<text x="277.8" y="96.3">D7</text>
<text x="277.8" y="103.9">D0</text>
<text x="277.8" y="106.4">D1</text>
<text x="204.1" y="109">/WRITEDATA</text>
<text x="277.8" y="111.5">D6</text>
<text x="277.8" y="109">D2</text>
<text x="277.8" y="116.6">D3</text>
<text x="277.8" y="119.1">D4</text>
<text x="277.8" y="114">D5</text>
<text x="204.1" y="121.7">/READDATA</text>
<text x="244.6" y="134.4">MOTORON</text>
<text x="248" y="139.4">/RESET</text>
<text x="178" y="184">Sheet: /</text>
<text x="178" y="181">Skoti</text>
<text x="178" y="186.7">File: plus2afdd.sch</text>
<text x="178" y="196.9">KiCad E.D.A. kicad (5.1.6)-1</text>
<text x="178" y="194.1">Size: A4</text>
<text x="200" y="194.1">Date: 2022-06-19</text>
<text x="263" y="194.1">Rev: 1.1</text>
<text x="263" y="196.9">Id: 1/1</text>
</g>
<g font-size="1.8" fill="#840000">
<text x="35" y="11.9">1</text>
<text x="85" y="11.9">2</text>
<text x="135" y="11.9">3</text>
<text x="185" y="11.9">4</text>
<text x="235" y="11.9">5</text>
<text x="285" y="11.9">6</text>
<text x="169.8" y="19">13</text>
<text x="181.3" y="21.6">11</text>
<text x="264.3" y="20.3">2</text>
<text x="264.3" y="22.9">4</text>
<text x="273.2" y="20.3">1</text>
<text x="273.2" y="22.9">3</text>
<text x="54.1" y="28.8">D1</text>
<text x="54.1" y="26.3">D0</text>
<text x="63" y="25.4">6</text>
<text x="63" y="27.9">7</text>
<text x="90.5" y="27.9">34</text>
<text x="90.5" y="25.4">39</text>
<text x="169.8" y="24.1">12</text>
<text x="264.3" y="25.4">6</text>
<text x="264.3" y="27.9">8</text>
<text x="273.2" y="25.4">5</text>
<text x="273.2" y="27.9">7</text>
<text x="10.4" y="35.9">A</text>
<text x="54.1" y="33.9">D3</text>
<text x="54.1" y="31.4">D2</text>
<text x="62.5" y="35.6">10</text>
<text x="63" y="30.5">8</text>
<text x="63" y="33">9</text>
<text x="90.5" y="30.5">33</text>
<text x="90.5" y="33">37</text>
<text x="90.5" y="35.6">38</text>
<text x="120.8" y="33">4</text>
<text x="132.2" y="33">3</text>
<text x="148.7" y="33">3</text>
<text x="160.2" y="30.5">1</text>
<text x="160.2" y="35.6">2</text>
<text x="170.3" y="33">2</text>
<text x="181.8" y="33">1</text>
<text x="263.8" y="30.5">10</text>
<text x="263.8" y="33">12</text>
<text x="263.8" y="35.6">14</text>
<text x="272.7" y="33">11</text>
<text x="272.7" y="35.6">13</text>
<text x="273.2" y="30.5">9</text>
<text x="285.4" y="35.9">A</text>
<text x="54.1" y="36.4">D4</text>
<text x="54.1" y="39">D5</text>
<text x="54.1" y="41.5">D6</text>
<text x="62.5" y="38.1">11</text>
<text x="62.5" y="40.6">12</text>
<text x="90.5" y="40.6">24</text>
<text x="263.8" y="38.1">16</text>
<text x="263.8" y="40.6">18</text>
<text x="272.7" y="38.1">15</text>
<text x="272.7" y="40.6">17</text>
<text x="54.1" y="44.1">D7</text>
<text x="62.5" y="43.2">13</text>
<text x="90.5" y="43.2">31</text>
<text x="90.5" y="45.7">32</text>
<text x="170.3" y="44.4">6</text>
<text x="181.8" y="44.4">5</text>
<text x="263.8" y="43.2">20</text>
<text x="263.8" y="45.7">22</text>
<text x="272.7" y="43.2">19</text>
<text x="272.7" y="45.7">21</text>
<text x="62.5" y="48.3">18</text>
<text x="63" y="53.3">2</text>
<text x="63" y="50.8">4</text>
<text x="90.5" y="53.3">17</text>
<text x="90.5" y="50.8">35</text>
<text x="169.8" y="53.3">13</text>
<text x="181.3" y="53.3">12</text>
<text x="218.2" y="52.2" transform="rotate(-90 218.2 52.2)">3</text>
<text x="220.7" y="52.2" transform="rotate(-90 220.7 52.2)">2</text>
<text x="223.3" y="52.2" transform="rotate(-90 223.3 52.2)">1</text>
<text x="263.8" y="48.3">24</text>
<text x="263.8" y="50.8">26</text>
<text x="263.8" y="53.3">28</text>
<text x="272.7" y="48.3">23</text>
<text x="272.7" y="50.8">25</text>
<text x="272.7" y="53.3">27</text>
<text x="52.1" y="56.8">DWR</text>
<text x="52.5" y="54.2">DRD</text>
<text x="63" y="55.9">3</text>
<text x="90.5" y="55.9">25</text>
<text x="90.5" y="58.4">27</text>
<text x="263.8" y="55.9">30</text>
<text x="263.8" y="58.4">32</text>
<text x="272.7" y="55.9">29</text>
<text x="272.7" y="58.4">31</text>
<text x="40.8" y="60.6">N-RST</text>
<text x="53.1" y="61.8">A12</text>
<text x="63" y="61">5</text>
<text x="90.5" y="61">36</text>
<text x="170.3" y="61">8</text>
<text x="181.8" y="61">9</text>
<text x="263.8" y="61">34</text>
<text x="272.7" y="61">33</text>
<text x="62.5" y="66">14</text>
<text x="62.5" y="68.6">15</text>
<text x="62.5" y="71.1">16</text>
<text x="90.5" y="68.6">28</text>
<text x="90.5" y="66">29</text>
<text x="169.8" y="69.8">10</text>
<text x="181.3" y="69.8">11</text>
<text x="234.7" y="71.2" transform="rotate(-90 234.7 71.2)">3</text>
<text x="237.2" y="71.2" transform="rotate(-90 237.2 71.2)">2</text>
<text x="239.8" y="71.2" transform="rotate(-90 239.8 71.2)">1</text>
<text x="23" y="76.2">5</text>
<text x="34.4" y="76.2">6</text>
<text x="63" y="76.2">1</text>
<text x="90.5" y="73.7">23</text>
<text x="62.5" y="81.3">22</text>
<text x="90.5" y="83.8">21</text>
<text x="90.5" y="78.7">30</text>
<text x="170.3" y="78.7">3</text>
<text x="181.8" y="78.7">4</text>
<text x="10.4" y="85.9">B</text>
<text x="62.5" y="86.4">19</text>
<text x="90.5" y="86.4">26</text>
<text x="170.3" y="88.9">1</text>
<text x="181.8" y="88.9">2</text>
<text x="285.4" y="85.9">B</text>
<text x="260.5" y="90.2">1</text>
<text x="260.5" y="92.7">2</text>
<text x="260.5" y="95.2">3</text>
<text x="271.9" y="90.2">1</text>
<text x="271.9" y="92.7">2</text>
<text x="271.9" y="95.2">3</text>
<text x="152.6" y="99.1">9</text>
<text x="164" y="99.1">8</text>
<text x="168.3" y="97.3" transform="rotate(-90 168.3 97.3)">N-RST</text>
<text x="169.8" y="99.1">11</text>
<text x="260.5" y="97.8">4</text>
<text x="271.9" y="97.8">4</text>
<text x="181.3" y="107.9">12</text>
<text x="204.6" y="103.8">N-RST</text>
<text x="222" y="106.8" transform="rotate(-90 222 106.8)">3</text>
<text x="224.5" y="106.8" transform="rotate(-90 224.5 106.8)">2</text>
<text x="227.1" y="106.8" transform="rotate(-90 227.1 106.8)">1</text>
<text x="232.2" y="106.8" transform="rotate(-90 232.2 106.8)">3</text>
<text x="234.7" y="106.8" transform="rotate(-90 234.7 106.8)">2</text>
<text x="237.2" y="106.8" transform="rotate(-90 237.2 106.8)">1</text>
<text x="260.5" y="102.9">1</text>
<text x="260.5" y="105.4">2</text>
<text x="260.5" y="107.9">3</text>
<text x="271.9" y="102.9">1</text>
<text x="271.9" y="105.4">2</text>
<text x="271.9" y="107.9">3</text>
<text x="260.5" y="110.5">4</text>
<text x="260.5" y="113">5</text>
<text x="271.9" y="110.5">4</text>
<text x="271.9" y="113">5</text>
<text x="99.8" y="114.3">1</text>
<text x="99.8" y="116.8">2</text>
<text x="132.4" y="119.4">19</text>
<text x="132.4" y="116.8">21</text>
<text x="132.9" y="114.3">3</text>
<text x="181.3" y="118.1">10</text>
<text x="260.5" y="115.6">6</text>
<text x="260.5" y="118.1">7</text>
<text x="271.9" y="115.6">6</text>
<text x="271.9" y="118.1">7</text>
<text x="99.4" y="121.9">16</text>
<text x="99.4" y="124.5">17</text>
<text x="132.9" y="124.5">8</text>
<text x="170.3" y="120.6">8</text>
<text x="181.8" y="123.2">9</text>
<text x="260" y="125.7">10</text>
<text x="260.5" y="120.6">8</text>
<text x="260.5" y="123.2">9</text>
<text x="271.4" y="125.7">10</text>
<text x="271.9" y="120.6">8</text>
<text x="271.9" y="123.2">9</text>
<text x="99.4" y="127">14</text>
<text x="99.4" y="129.5">15</text>
<text x="132.4" y="129.5">20</text>
<text x="132.9" y="127">9</text>
<text x="251.5" y="131.7">DWR</text>
<text x="251.9" y="129.2">DRD</text>
<text x="260" y="128.3">11</text>
<text x="260" y="130.8">12</text>
<text x="271.4" y="128.3">11</text>
<text x="271.4" y="130.8">12</text>
<text x="10.4" y="135.9">C</text>
<text x="99.4" y="132.1">22</text>
<text x="99.8" y="137.2">5</text>
<text x="132.4" y="137.2">18</text>
<text x="132.4" y="132.1">23</text>
<text x="260" y="133.3">13</text>
<text x="260" y="135.9">14</text>
<text x="271.4" y="133.3">13</text>
<text x="271.4" y="135.9">14</text>
<text x="285.4" y="135.9">C</text>
<text x="99.8" y="139.7">6</text>
<text x="99.8" y="142.2">7</text>
<text x="132.9" y="139.7">4</text>
<text x="260" y="138.4">15</text>
<text x="260" y="141">16</text>
<text x="260" y="143.5">17</text>
<text x="271.4" y="138.4">15</text>
<text x="271.4" y="141">16</text>
<text x="271.4" y="143.5">17</text>
<text x="99.4" y="147.3">10</text>
<text x="99.4" y="149.9">11</text>
<text x="132.4" y="147.3">12</text>
<text x="132.4" y="149.9">13</text>
<text x="132.4" y="144.8">24</text>
<text x="260" y="146">18</text>
<text x="260" y="148.6">19</text>
<text x="271.4" y="146">18</text>
<text x="271.4" y="148.6">19</text>
<text x="220.7" y="151.2" transform="rotate(-90 220.7 151.2)">1</text>
<text x="223.3" y="151.2" transform="rotate(-90 223.3 151.2)">2</text>
<text x="260" y="151.1">20</text>
<text x="260" y="153.7">21</text>
<text x="271.4" y="151.1">20</text>
<text x="271.4" y="153.7">21</text>
<text x="260" y="156.2">22</text>
<text x="260" y="158.7">23</text>
<text x="271.4" y="156.2">22</text>
<text x="271.4" y="158.7">23</text>
<text x="116.6" y="172.7" transform="rotate(-90 116.6 172.7)">14</text>
<text x="129.3" y="172.7" transform="rotate(-90 129.3 172.7)">14</text>
<text x="142" y="172.7" transform="rotate(-90 142 172.7)">14</text>
<text x="82.7" y="179.1">4</text>
<text x="10.4" y="185.9">D</text>
<text x="82.7" y="184.1">5</text>
<text x="94.1" y="181.6">6</text>
<text x="285.4" y="185.9">D</text>
<text x="116.6" y="192.5" transform="rotate(-90 116.6 192.5)">7</text>
<text x="129.3" y="192.5" transform="rotate(-90 129.3 192.5)">7</text>
<text x="142" y="192.5" transform="rotate(-90 142 192.5)">7</text>
<text x="35" y="199.9">1</text>
<text x="85" y="199.9">2</text>
<text x="135" y="199.9">3</text>
<text x="185" y="199.9">4</text>
<text x="235" y="199.9">5</text>
<text x="285" y="199.9">6</text>
</g>
<g font-size="1.8" fill="#008484">
<text x="61.7" y="16.9">+5V</text>
<text x="183.7" y="21.1">U4D</text>
<text x="268.3" y="18.7">J2</text>
<text x="68.3" y="26.3">DB0</text>
<text x="68.3" y="28.8">DB1</text>
<text x="78.4" y="26.3">RW/SEEK</text>
<text x="81" y="28.8">WP/TS</text>
<text x="181.1" y="24.9">74LS00</text>
<text x="68.3" y="31.4">DB2</text>
<text x="68.3" y="33.9">DB3</text>
<text x="79.1" y="33.9">FR/STEP</text>
<text x="79.5" y="31.4">FLT/TR0</text>
<text x="134.1" y="32.6">U1B</text>
<text x="151.8" y="35.2">74LS00</text>
<text x="153.2" y="32.7">U4A</text>
<text x="181" y="35.1">74LS04</text>
<text x="182.4" y="32.6">U1A</text>
<text x="68.3" y="36.4">DB4</text>
<text x="68.3" y="39">DB5</text>
<text x="68.3" y="41.5">DB6</text>
<text x="79.6" y="36.4">LCT/DIR</text>
<text x="81.7" y="41.5">SYNC</text>
<text x="131.5" y="36.4">74LS04</text>
<text x="68.3" y="44.1">DB7</text>
<text x="83.3" y="44.1">PS1</text>
<text x="83.3" y="46.6">PS0</text>
<text x="181" y="42.7">74LS04</text>
<text x="181.1" y="46.5">U5C</text>
<text x="49.9" y="51.9">GND</text>
<text x="68.3" y="49.1">INT</text>
<text x="68.3" y="51.7">CS</text>
<text x="82.9" y="51.7">RDY</text>
<text x="162" y="53">74LS04</text>
<text x="224.5" y="53.1">READY_SW</text>
<text x="224.8" y="50.8">J7</text>
<text x="68.3" y="54.2">RD</text>
<text x="68.3" y="56.8">WR</text>
<text x="82.5" y="59.3">SIDE</text>
<text x="83.7" y="54.2">IDX</text>
<text x="83.8" y="56.8">WE</text>
<text x="166" y="55.5">U1F</text>
<text x="68.3" y="61.8">A0</text>
<text x="83" y="61.8">HDL</text>
<text x="181.1" y="63">U5D</text>
<text x="183.6" y="60.5">74LS04</text>
<text x="221.7" y="61.2">GND</text>
<text x="262.7" y="64.4">FDD Connector</text>
<text x="282.6" y="63.2" transform="rotate(-90 282.6 63.2)">GND</text>
<text x="26.1" y="71.4">74LS04</text>
<text x="27.5" y="69.1">U1C</text>
<text x="47.5" y="70.5" transform="rotate(-90 47.5 70.5)">10K</text>
<text x="50.1" y="70.5" transform="rotate(-90 50.1 70.5)">R17</text>
<text x="51.6" y="69">+5V</text>
<text x="68.3" y="66.9">DRQ</text>
<text x="68.3" y="69.5">DACK</text>
<text x="83.2" y="69.5">US1</text>
<text x="83.2" y="66.9">US0</text>
<text x="181.2" y="71.9">U5E</text>
<text x="183.6" y="69.4">74LS04</text>
<text x="241.5" y="69.5">J8</text>
<text x="245.2" y="69.5">SIDE_SW</text>
<text x="40.1" y="77.1">1.5K</text>
<text x="40.8" y="74.6">R2</text>
<text x="51.2" y="72.2">GND</text>
<text x="68.3" y="77.1">RST</text>
<text x="68.3" y="72">TC</text>
<text x="80.4" y="74.5">RDATA</text>
<text x="48.8" y="81.4" transform="rotate(-90 48.8 81.4)">C2</text>
<text x="68.3" y="82.2">WINDOW</text>
<text x="80" y="79.6">WDATA</text>
<text x="163.3" y="78.4">74LS04</text>
<text x="165.9" y="80.9">U5B</text>
<text x="243.3" y="80.3">GND</text>
<text x="34.7" y="87.4">GND</text>
<text x="51.6" y="84.9" transform="rotate(-90 51.6 84.9)">22nF</text>
<text x="68.3" y="87.2">CLK</text>
<text x="81.3" y="84.7">WCLK</text>
<text x="82.6" y="87.2">MFM</text>
<text x="183.6" y="88.6">74LS04</text>
<text x="260.6" y="86">J9</text>
<text x="270.5" y="86.4">J11</text>
<text x="66.4" y="91.2">GND</text>
<text x="155.7" y="94.3">74LS04</text>
<text x="157" y="91.9">U1D</text>
<text x="182.4" y="91.1">U5A</text>
<text x="249.7" y="95.7">+5V</text>
<text x="21" y="101.9">1N4148</text>
<text x="23" y="99.6">D1</text>
<text x="181.3" y="99.1">10 U1E</text>
<text x="34.4" y="107.6">R1</text>
<text x="166" y="107.6">U5F 13</text>
<text x="179.8" y="102.5">74LS04</text>
<text x="252" y="105.1" transform="rotate(-90 252 105.1)">GND</text>
<text x="21" y="112.1">1N4148</text>
<text x="23" y="109.7">D2</text>
<text x="33.9" y="110.2">10K</text>
<text x="46.8" y="110.5">+5V</text>
<text x="70" y="111.4">C7</text>
<text x="71.6" y="108.6">10pF</text>
<text x="81.7" y="110.2">16MHz</text>
<text x="113.1" y="110.8">SED9420</text>
<text x="115.7" y="108.5">U3</text>
<text x="164.5" y="110.2">74LS04</text>
<text x="221" y="114">AB J3</text>
<text x="231.1" y="114">BA J4</text>
<text x="57.6" y="116.6">GND</text>
<text x="87.3" y="115.3">Y1</text>
<text x="93.4" y="116.9" transform="rotate(-90 93.4 116.9)">1M</text>
<text x="94.7" y="115.3">R7</text>
<text x="103.9" y="115.2">OSC1</text>
<text x="103.9" y="117.7">OSC2</text>
<text x="125.2" y="117.7">CLK2</text>
<text x="125.2" y="115.2">CLK1</text>
<text x="70" y="121.6">C8</text>
<text x="75.4" y="121.6">10pF</text>
<text x="103.9" y="122.8">LPF1</text>
<text x="103.9" y="125.3">LPF2</text>
<text x="122" y="125.3">WINDOW</text>
<text x="124.5" y="120.3">WCLK</text>
<text x="173.4" y="122.7">74LS00</text>
<text x="174.8" y="120.2">U4C</text>
<text x="253.3" y="125.4" transform="rotate(-90 253.3 125.4)">GND</text>
<text x="61.1" y="127.9">C5</text>
<text x="70.5" y="129.2">1.5K</text>
<text x="70.8" y="131.7">68K</text>
<text x="71.3" y="126.7">R4</text>
<text x="76.4" y="131.7">R5</text>
<text x="103.9" y="127.9">CONTROL</text>
<text x="103.9" y="130.4">OFFSET</text>
<text x="124.9" y="127.9">DATA</text>
<text x="127.2" y="130.4">CR</text>
<text x="45.9" y="136.8">C1</text>
<text x="60.7" y="135.6">1nF</text>
<text x="70.8" y="134.3">33K</text>
<text x="71.3" y="136.8">R6</text>
<text x="103.9" y="133">TRIG_IN</text>
<text x="122.5" y="133">TM_OUT</text>
<text x="187.2" y="132.2" transform="rotate(-90 187.2 132.2)">R8</text>
<text x="189.8" y="133.2" transform="rotate(-90 189.8 133.2)">680R</text>
<text x="192.3" y="133.2" transform="rotate(-90 192.3 133.2)">680R</text>
<text x="194.9" y="133.2" transform="rotate(-90 194.9 133.2)">680R</text>
<text x="197.4" y="133.2" transform="rotate(-90 197.4 133.2)">680R</text>
<text x="199.9" y="133.2" transform="rotate(-90 199.9 133.2)">680R</text>
<text x="202.5" y="132.7" transform="rotate(-90 202.5 132.7)">R12</text>
<text x="32.2" y="140.8">GND</text>
<text x="54" y="140.6">6.8K</text>
<text x="54.8" y="143.2">R3</text>
<text x="103.9" y="138">DRQ</text>
<text x="103.9" y="140.6">SYNC</text>
<text x="103.9" y="143.1">RD_DATA</text>
<text x="124.3" y="138">TEST1</text>
<text x="124.3" y="140.6">TEST2</text>
<text x="192.3" y="138.5" transform="rotate(-90 192.3 138.5)">R9</text>
<text x="194.9" y="139" transform="rotate(-90 194.9 139)">R10</text>
<text x="197.4" y="139" transform="rotate(-90 197.4 139)">R11</text>
<text x="197.4" y="142.4">+5V</text>
<text x="44.9" y="144.4">10nF</text>
<text x="61.4" y="147.1">GND</text>
<text x="72.5" y="148.3">C6</text>
<text x="78" y="148.3">47nF</text>
<text x="103.9" y="148.2">MFM/FM</text>
<text x="124" y="148.2">VSS_D</text>
<text x="126.1" y="145.7">VDD</text>
<text x="147.2" y="146.1">+5V</text>
<text x="226" y="149.7">J1</text>
<text x="103.9" y="150.7">MINI/STD</text>
<text x="124" y="150.7">VSS_A</text>
<text x="146.8" y="150.5">GND</text>
<text x="225.8" y="152">FDD_PWR</text>
<text x="219.2" y="161.5">GND</text>
<text x="221.5" y="161.4">+5V</text>
<text x="259.4" y="163.5">J10</text>
<text x="269" y="163.5">J12</text>
<text x="103.6" y="169.3">+5V</text>
<text x="18.6" y="174.9">C9</text>
<text x="26.3" y="174.9">C10</text>
<text x="33.9" y="174.9">C11</text>
<text x="41.6" y="174.9">C17</text>
<text x="49.2" y="174.9">C18</text>
<text x="63.8" y="174.6" transform="rotate(-90 63.8 174.6)">+5V</text>
<text x="85.8" y="176.6">74LS00</text>
<text x="87.1" y="174.3">U4B</text>
<text x="117.5" y="178.5" transform="rotate(-90 117.5 178.5)">VCC</text>
<text x="130.2" y="178.5" transform="rotate(-90 130.2 178.5)">VCC</text>
<text x="142.9" y="179" transform="rotate(-90 142.9 179)">VCC</text>
<text x="153.8" y="177.5">PWR_FLAG</text>
<text x="167.4" y="177.8">GNDPWR</text>
<text x="18.9" y="180">100nF</text>
<text x="26.5" y="180">100nF</text>
<text x="34.1" y="180">100nF</text>
<text x="41.7" y="180">100nF</text>
<text x="49.4" y="180">100nF</text>
<text x="64.2" y="182.5" transform="rotate(-90 64.2 182.5)">GND</text>
<text x="113.5" y="183.8">74LS04</text>
<text x="114.5" y="181.3">U1G</text>
<text x="126.2" y="183.8">74LS04</text>
<text x="127.2" y="181.3">U5G</text>
<text x="138.9" y="183.8">74LS00</text>
<text x="139.9" y="181.3">U4E</text>
<text x="73.1" y="189.5">GND</text>
<text x="117.5" y="189" transform="rotate(-90 117.5 189)">GND</text>
<text x="130.2" y="189" transform="rotate(-90 130.2 189)">GND</text>
<text x="142.9" y="188.5" transform="rotate(-90 142.9 188.5)">GND</text>
<text x="157.1" y="191.1">+5V</text>
<text x="169.5" y="191.4">GND</text>
<text x="103.3" y="195.4">GND</text>
</g>
</svg>
